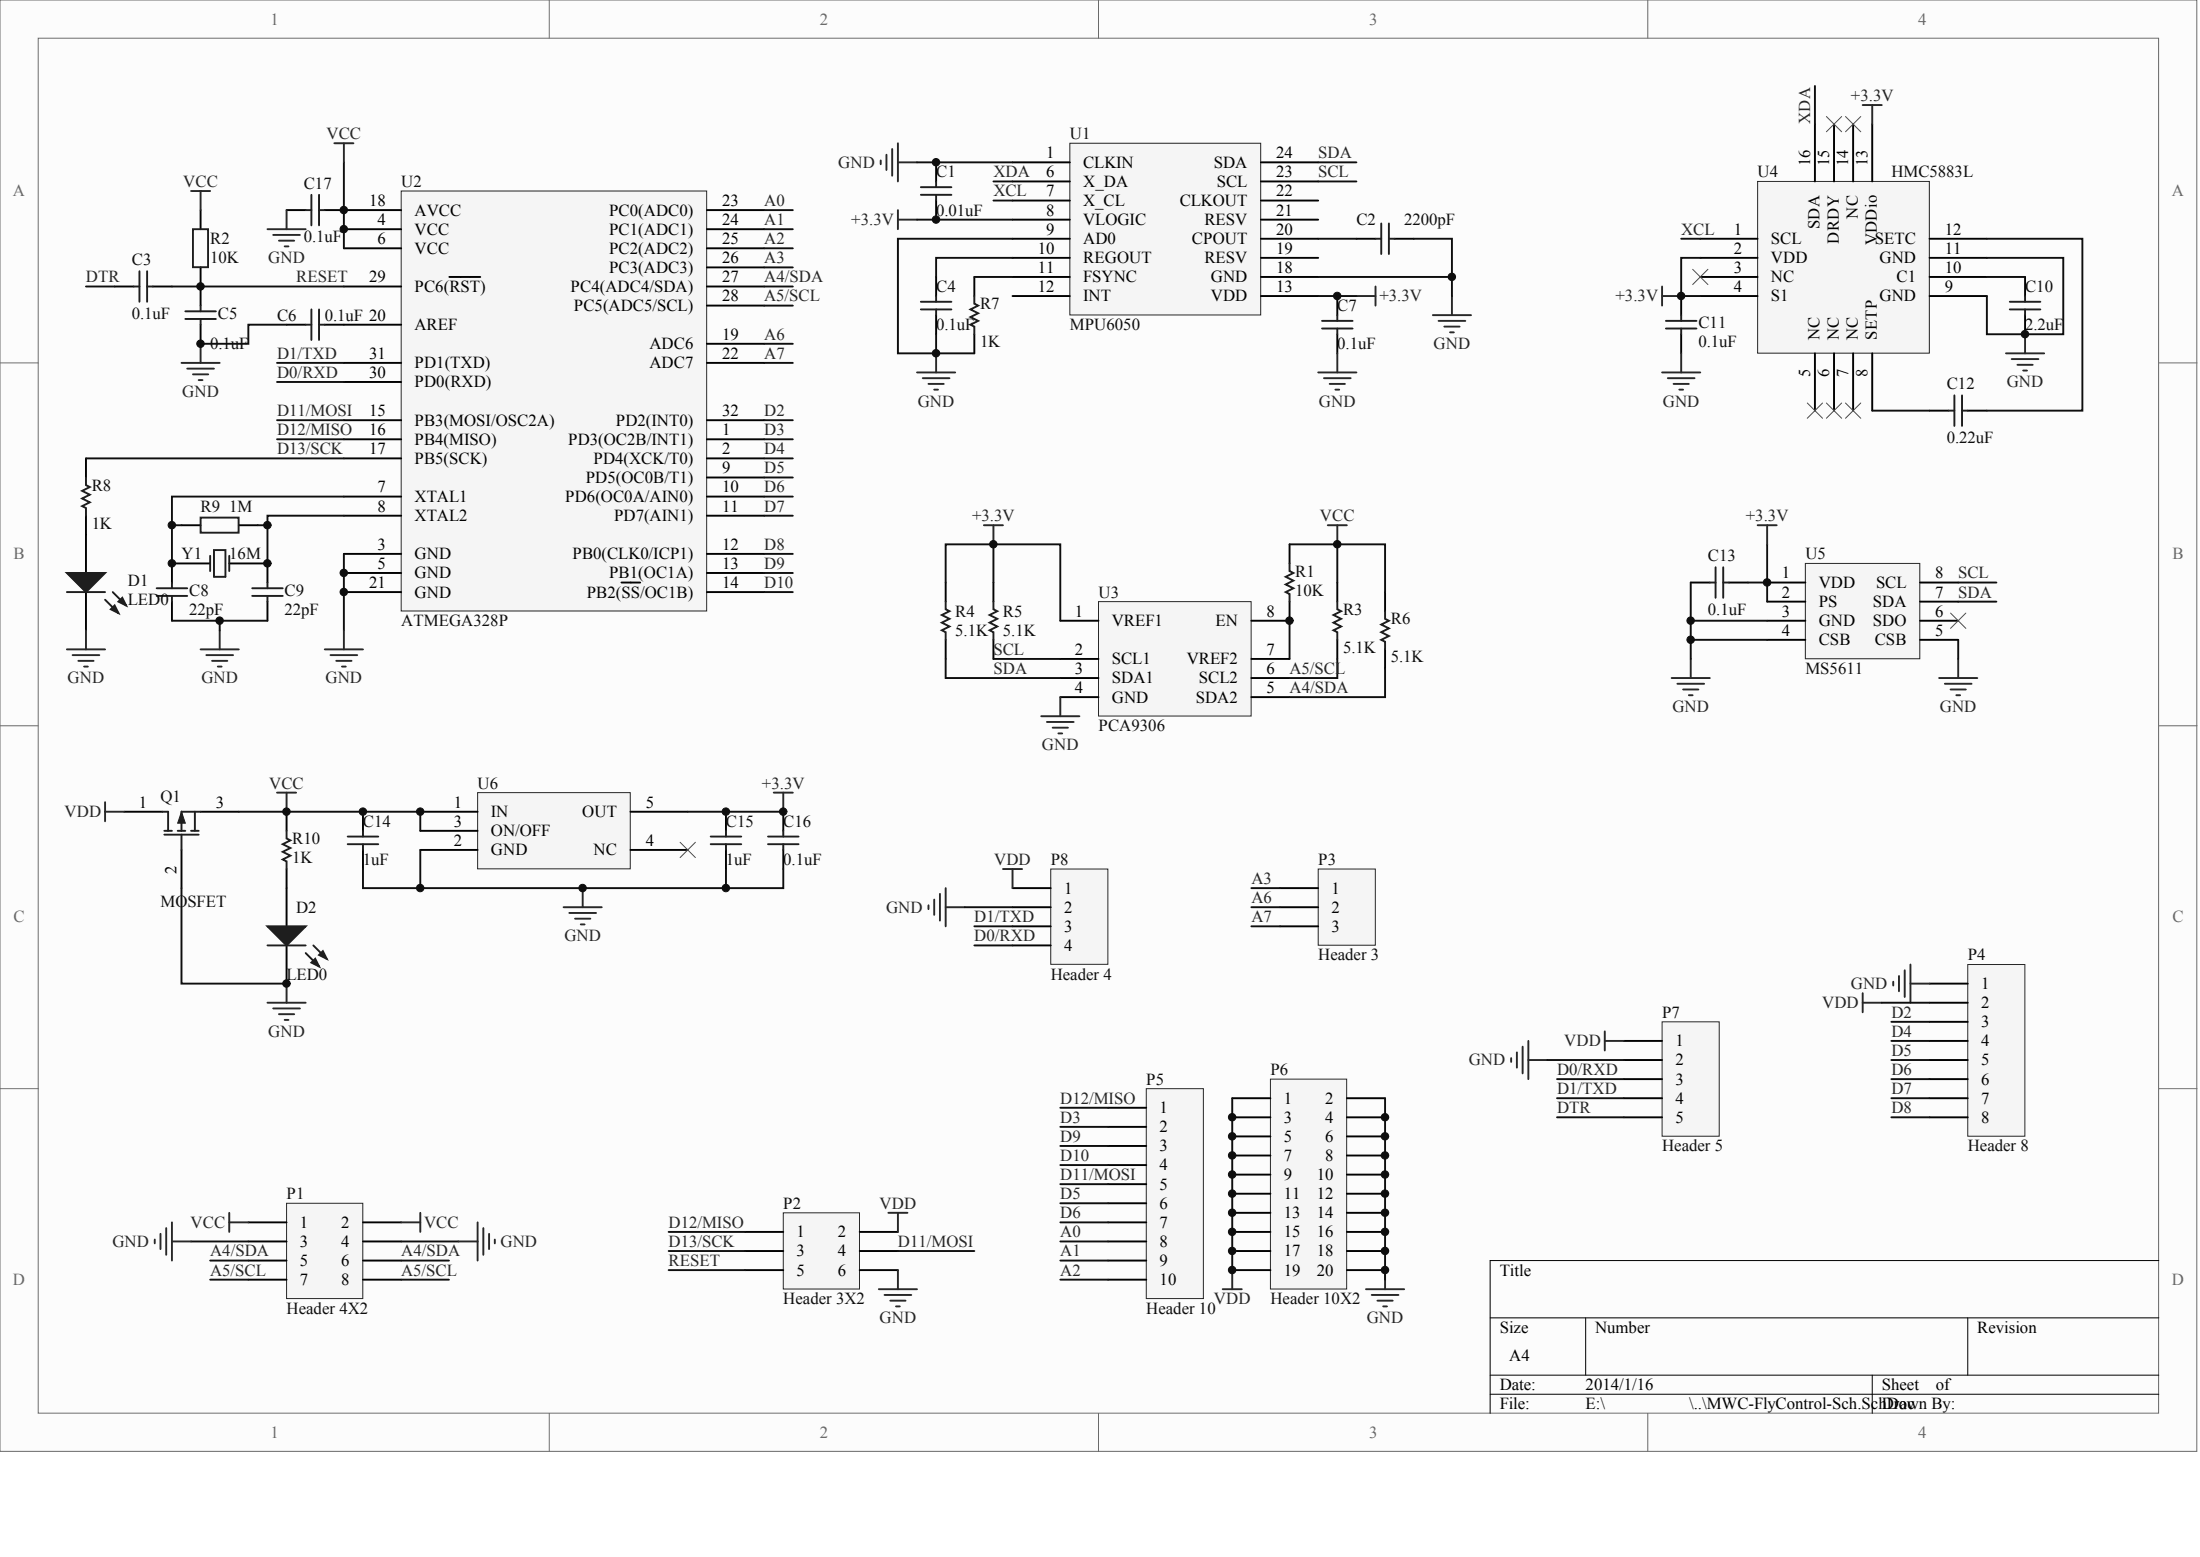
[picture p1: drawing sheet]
<svg xmlns="http://www.w3.org/2000/svg" width="840mm" height="594mm" viewBox="0 0 840 594" stroke-linecap="round" stroke-linejoin="round" font-family="sans-serif">
<g fill="#fcfcfc" stroke="#6a6a6a" stroke-width=".38">
<path d="M0 0h838.4v553.8h-838.4z"/>
<path d="M14.6 14.6h809.2v524.6h-809.2z"/>
</g>
<path d="M209.6 0v14.6M419.2 0v14.6M628.9 0v14.6M0 138.5h14.6M823.9 138.5h14.6M0 276.9h14.6M823.9 276.9h14.6M0 415.4h14.6M823.9 415.4h14.6M209.6 539.3v14.5M419.2 539.3v14.5M628.9 539.3v14.5" fill="none" stroke="#6a6a6a" stroke-width=".38"/>
<path d="M823.9 481h-255.2v58.3M568.7 502.8h255.2M605.2 502.8v21.9M751 502.8v21.9M568.7 524.7h255.2M568.7 532h255.2M714.5 524.7v14.6" fill="none" stroke="#000" stroke-width=".38"/>
<path d="M153.1 72.9h116.6v160.2h-116.6z" fill="#f5f5f5" stroke="#262626" stroke-width=".38"/>
<g fill="none" stroke="#000" stroke-width=".73">
<path d="M76.6 80.2v7.3M131.2 80.2h21.9M131.2 87.5h21.9M131.2 94.7h21.9M269.8 80.2h21.8M269.8 87.5h21.8M269.8 94.7h21.8M43.7 109.3h7.3M58.3 109.3h7.3M76.6 102v14.6M131.2 109.3h21.9M171.5 105.7h11.8"/>
<path d="M269.8 109.3h21.8M269.8 102h21.8M269.8 116.6h21.8M76.6 123.9v7.3M109.4 123.9h7.3M123.9 123.9h29.2M131.2 138.5h21.9M269.8 131.2h21.8M269.8 138.5h21.8M131.2 145.8h21.9M32.8 174.9v7.3M131.2 167.6h21.9"/>
<path d="M131.2 174.9h21.9M131.2 160.3h21.9M269.8 167.6h21.8M269.8 174.9h21.8M269.8 160.3h21.8M32.8 196.8v21.8M131.2 196.8h21.9M131.2 189.5h21.9M269.8 196.8h21.8M269.8 189.5h21.8M269.8 182.2h21.8M69.3 200.4h7.3"/>
<path d="M80.2 215h-14.6v7.3M87.5 215h14.6v7.3M91.1 200.4h7.3M131.2 211.3h21.9M131.2 218.6h21.9M269.8 211.3h21.8M269.8 218.6h21.8M32.8 225.9v14.6M65.6 229.6v7.2M102.1 229.6v7.2M131.2 225.9h21.9M237.2 222.3h7.1"/>
<path d="M269.8 225.9h21.8"/>
</g>
<g fill="none" stroke="#1c1c1c" stroke-width=".73">
<path d="M73.6 87.5h5.8v14.5h-5.8zM51 109.3h2.2M53.2 103.5v11.6M56.1 103.5v11.6M56.1 109.3h2.2M70.7 118.8h11.7M76.6 116.6v2.2M118.8 118.1v11.6M121.8 118.1v11.6M70.7 121.7h11.7M76.6 121.7v2.2M116.7 123.9h2.1"/>
<path d="M121.8 123.9h2.1M32.8 182.2v2.9l1.5 .7-2.9 1.5 2.9 1.4-2.9 1.5 2.9 1.5-2.9 1.4 1.4 .7v3M76.6 197.5h14.5v5.7h-14.5zM80.2 212.1v5.8M81.7 209.9h4.3v10.2h-4.3zM87.5 212.1v5.8M25.5 225.9h14.6M40.1 228.8l5.1 5.1M43 225.9l5.1 5.1M59.8 227.4h11.7M59.8 224.5h11.7M65.6 222.3v2.2"/>
<path d="M65.6 227.4v2.2M96.2 227.4h11.7M96.2 224.5h11.7M102.1 222.3v2.2M102.1 227.4v2.2"/>
</g>
<path d="M131.2 61.9v32.8M32.8 109.3h10.9M65.6 109.3h65.6M32.8 174.9h98.4M131.2 189.5h-65.6v25.5M131.2 196.8h-29.1v18.2M65.6 200.4h3.7M98.4 200.4h3.7M131.2 211.3v29.2M65.6 236.8h36.5M83.8 236.8v3.7" fill="none" stroke="#0e0e0e" stroke-width=".73"/>
<g fill="none" stroke="#262626" stroke-width=".73">
<path d="M127.6 54.7h7.3M131.2 54.7v7.2M72.9 72.9h7.3M76.6 72.9v7.3M69.3 138.5h14.5M76.6 131.2v7.3M71.5 140.7h10.2M73.6 142.8h5.9M75.8 145h1.5M25.5 247.8h14.6M27.7 250h10.2M29.9 252.1h5.8"/>
<path d="M32.1 254.3h1.4M32.8 240.5v7.3M76.6 247.8h14.5M78.7 250h10.3M80.9 252.1h5.9M83.1 254.3h1.5M83.8 240.5v7.3M123.9 247.8h14.6M126.1 250h10.2M128.3 252.1h5.9M130.5 254.3h1.5M131.2 240.5v7.3"/>
</g>
<g fill="#1c1c1c" stroke="#1c1c1c" stroke-width=".73">
<path d="M25.5 218.6h14.6l-7.3 7.3z"/>
<path d="M42.3 232.5l1.4-1.5 1.5 2.9z"/>
<path d="M45.2 229.6l1.5-1.5 1.4 2.9z"/>
</g>
<path d="M408.3 54.7h72.8v65.5h-72.8z" fill="#f5f5f5" stroke="#262626" stroke-width=".38"/>
<g fill="none" stroke="#000" stroke-width=".73">
<path d="M357.3 61.9v7.3M357.3 76.5v7.3M386.4 61.9h21.9M386.4 69.2h21.9M386.4 76.5h21.9M481.2 61.9h21.9M481.2 69.2h21.9M481.2 76.5h21.9M386.4 83.8h21.9M386.4 91.1h21.9M386.4 98.4h21.9M481.2 83.8h21.9"/>
<path d="M481.2 91.1h21.9M481.2 98.4h21.9M517.7 91.1h7.3M532.2 91.1h7.3M357.3 105.7v7.3M371.8 105.7v7.3M386.4 105.7h21.9M386.4 113h21.9M481.2 105.7h21.9M481.2 113h21.9M510.4 113v7.2M357.3 120.2v7.3"/>
<path d="M371.8 127.5v7.3M510.4 127.5v7.3"/>
</g>
<g fill="none" stroke="#1c1c1c" stroke-width=".73">
<path d="M351.4 71.4h11.7M351.4 74.3h11.7M357.3 69.2v2.2M357.3 74.3v2.2M525 91.1h2.1M527.1 85.3v11.6M530.1 85.3v11.6M530.1 91.1h2.1M351.4 115.1h11.7M351.4 118.1h11.7M357.3 113v2.1M357.3 118.1v2.1"/>
<path d="M371.8 113v2.9l1.5 .7-2.9 1.5 2.9 1.4-2.9 1.5 2.9 1.4-2.9 1.5 1.4 .7v2.9M504.5 122.4h11.7M504.5 125.3h11.7M510.4 120.2v2.2M510.4 125.3v2.2"/>
</g>
<g fill="none" stroke="#262626" stroke-width=".73">
<path d="M338.3 59v5.9M340.5 56.8v10.2M342.7 54.7v14.5M336.1 61.2v1.5M342.7 61.9h7.3M342.7 80.2v7.3M342.7 83.8h7.3M517.7 113h7.3M525 109.3v7.3M554.1 113v7.2M357.3 134.8v7.3M510.4 134.8v7.3"/>
<path d="M546.8 120.2h14.6M549 122.4h10.2M551.2 124.6h5.8M553.4 126.8h1.4M350 142.1h14.6M352.2 144.3h10.2M354.3 146.5h5.9M356.5 148.7h1.5M503.1 142.1h14.6M505.3 144.3h10.2M507.5 146.5h5.8M509.6 148.7h1.5"/>
</g>
<g fill="none" stroke="#0e0e0e" stroke-width=".73">
<path d="M350 61.9h36.4M379.1 69.2h7.3M379.1 76.5h7.3M503.1 61.9h14.6M503.1 69.2h14.6M350 83.8h36.4M386.4 98.4h-29.1v7.3M386.4 91.1h-43.7v43.7h29.1M503.1 91.1h14.6M539.5 91.1h14.6v14.6M371.8 105.7h14.6M503.1 105.7h51v7.3"/>
<path d="M503.1 113h14.6M357.3 127.5v7.3"/>
</g>
<path d="M670.8 69.2h65.5v65.5h-65.5z" fill="#f5f5f5" stroke="#262626" stroke-width=".38"/>
<g fill="none" stroke="#000" stroke-width=".73">
<path d="M692.6 47.4v21.8M699.9 47.4v21.8M707.2 47.4v21.8M714.5 47.4v21.8M648.9 91.1h21.9M648.9 98.4h21.9M736.4 91.1h21.9M736.4 98.4h21.9M641.6 113v7.2M648.9 105.7h21.9M648.9 113h21.9M736.4 105.7h21.9"/>
<path d="M736.4 113h21.9M772.8 105.7v7.3M641.6 127.5v7.3M692.6 134.8v21.9M699.9 134.8v21.9M707.2 134.8v21.9M714.5 134.8v21.9M772.8 120.2v7.3M736.4 156.7h7.3M751 156.7h7.3"/>
</g>
<g fill="none" stroke="#262626" stroke-width=".73">
<path d="M710.9 40.1h7.3M714.5 40.1v7.3M634.3 109.3v7.3M634.3 113h7.3M641.6 134.8v7.3M765.6 134.8h14.5M767.7 137h10.3M769.9 139.2h5.9M772.8 127.5v7.3M634.3 142.1h14.6M636.5 144.3h10.2M638.7 146.5h5.8"/>
<path d="M640.9 148.7h1.4M772.1 141.4h1.5"/>
</g>
<path d="M692.6 32.8v14.6M641.6 91.1h7.3M648.9 98.4h-7.3v14.6h7.3M758.3 98.4h29.1v29.1h-29.1v-14.5M758.3 91.1h36.4v65.6h-36.4M758.3 105.7h14.5M714.5 156.7h21.9" fill="none" stroke="#0e0e0e" stroke-width=".73"/>
<path d="M767 115.1h11.7M767 118.1h11.7M772.8 113v2.1M772.8 118.1v2.1M635.8 125.3h11.6M635.8 122.4h11.6M641.6 120.2v2.2M641.6 125.3v2.2M743.7 156.7h2.2M745.9 150.9v11.6M748.8 150.9v11.6M748.8 156.7h2.2" fill="none" stroke="#1c1c1c" stroke-width=".73"/>
<path d="M697 44.5l5.9 5.8M702.9 44.5l-5.9 5.8M704.3 44.5l5.8 5.8M710.1 44.5l-5.8 5.8M646 102.8l5.8 5.8M651.8 102.8l-5.8 5.8M689.7 153.8l5.9 5.8M695.6 153.8l-5.9 5.8M697 153.8l5.9 5.8M702.9 153.8l-5.9 5.8M704.3 153.8l5.8 5.8M710.1 153.8l-5.8 5.8" fill="none" stroke="#4c4c4c" stroke-width=".38"/>
<path d="M182.3 302.4h58.2v29.1h-58.2z" fill="#f5f5f5" stroke="#262626" stroke-width=".38"/>
<g fill="none" stroke="#000" stroke-width=".73">
<path d="M109.4 80.2h7.3M123.9 80.2h7.3M109.4 309.7v7.3M138.5 309.7v7.3M160.4 309.7h21.9M160.4 317h21.9M240.6 309.7h21.9M277.1 309.7v7.3M298.9 309.7v7.3M109.4 331.6v21.8M138.5 324.3v7.3M160.4 324.3h21.9"/>
<path d="M240.6 324.3h21.9M277.1 324.3v7.3M298.9 324.3v7.3M109.4 360.7v14.6"/>
</g>
<g fill="none" stroke="#1c1c1c" stroke-width=".73">
<path d="M118.8 74.3v11.7M121.8 74.3v11.7M116.7 80.2h2.1M121.8 80.2h2.1M109.4 317v2.9l1.4 .7-2.9 1.5 2.9 1.5-2.9 1.4 2.9 1.5-2.9 1.4 1.5 .8v2.9M132.7 319.2h11.7M138.5 317v2.2M271.2 319.2h11.7M277.1 317v2.2M293.1 319.2h11.7M298.9 317v2.2M132.7 322.1h11.7"/>
<path d="M138.5 322.1v2.2M271.2 322.1h11.7M277.1 322.1v2.2M293.1 322.1h11.7M298.9 322.1v2.2M102.1 360.7h14.6M116.7 363.6l5.1 5.1M119.6 360.7l5.1 5.1"/>
</g>
<g fill="none" stroke="#262626" stroke-width=".73">
<path d="M105.7 302.4h7.3M109.4 302.4v7.3M295.3 302.4h7.3M298.9 302.4v7.3M222.4 338.9v7.3M215.1 346.2h14.6M217.3 348.3h10.2M219.5 350.5h5.8M221.6 352.7h1.5M109.4 375.3v7.3M102.1 382.6h14.6M104.3 384.8h10.2"/>
<path d="M106.4 387h5.9M108.6 389.2h1.5"/>
</g>
<path d="M259.6 321.4l5.8 5.8M265.4 321.4l-5.8 5.8" fill="none" stroke="#4c4c4c" stroke-width=".38"/>
<path d="M262.5 309.7h36.4M160.4 324.3v14.6h-21.9v-7.3M277.1 331.6v7.3M298.9 331.6v7.3h-138.5" fill="none" stroke="#0e0e0e" stroke-width=".73"/>
<g fill="#1c1c1c" stroke="#1c1c1c" stroke-width=".73">
<path d="M102.1 353.4h14.6l-7.3 7.3z"/>
<path d="M118.8 367.3l1.5-1.5 1.5 2.9z"/>
<path d="M121.8 364.4l1.4-1.5 1.5 2.9z"/>
</g>
<path d="M689 215h43.7v36.3h-43.7z" fill="#f5f5f5" stroke="#262626" stroke-width=".38"/>
<g fill="none" stroke="#000" stroke-width=".73">
<path d="M645.3 222.3h7.2M659.8 222.3h7.3M674.4 222.3h14.6M674.4 229.6h14.6M674.4 236.8h14.6M732.7 222.3h14.6M732.7 229.6h14.6M732.7 236.8h14.6M674.4 244.1h14.6M732.7 244.1h14.6M47.4 309.7h14.6M76.6 309.7h14.5"/>
<path d="M69.3 324.3v14.6"/>
</g>
<path d="M674.4 207.7v21.9M645.3 222.3v29.1M645.3 236.8h29.1M667.1 222.3h7.3M747.3 222.3h14.6M747.3 229.6h14.6M645.3 244.1h29.1M747.3 244.1v7.3M91.1 309.7h69.3v7.3M69.3 338.9v36.4h40.1" fill="none" stroke="#0e0e0e" stroke-width=".73"/>
<g fill="none" stroke="#262626" stroke-width=".73">
<path d="M670.8 200.4h7.3M674.4 200.4v7.3M638 258.7h14.5M645.3 251.4v7.3M740 258.7h14.6M747.3 251.4v7.3M640.2 260.9h10.2M642.3 263.1h5.9M644.5 265.3h1.5M742.2 260.9h10.2M744.4 263.1h5.8M746.6 265.3h1.5"/>
<path d="M40.1 306.1v7.3M40.1 309.7h7.3"/>
</g>
<path d="M654.7 216.4v11.7M657.7 216.4v11.7M652.5 222.3h2.2M657.7 222.3h2.1M62 309.7h2.2v7.3M62.7 318.5h13.1M62.7 317h2.9M67.8 317h2.9M69.3 318.5v5.8M72.9 317h2.9M74.4 309.7v7.3M76.6 309.7h-7.3v7.3" fill="none" stroke="#1c1c1c" stroke-width=".73"/>
<path d="M744.4 233.9l5.8 5.9M750.2 233.9l-5.8 5.9" fill="none" stroke="#4c4c4c" stroke-width=".38"/>
<path d="M69.3 309.7l1.4 4.4h-2.9z" fill="#1c1c1c" stroke="#1c1c1c" stroke-width=".38"/>
<path d="M419.2 229.6h58.3v43.6h-58.3z" fill="#f5f5f5" stroke="#262626" stroke-width=".38"/>
<g fill="none" stroke="#000" stroke-width=".73">
<path d="M492.1 207.7v7.3M360.9 222.3v7.3M379.1 222.3v7.3M404.7 236.8h14.5M492.1 229.6v7.2h-14.5M510.4 222.3v7.3M528.6 225.9v7.3M360.9 244.1v7.3M379.1 244.1v7.3M404.7 251.4h14.5M404.7 258.7h14.5M477.6 251.4h14.5"/>
<path d="M477.6 258.7h14.5M510.4 244.1v7.3M528.6 247.8v7.3M404.7 266h14.5M477.6 266h14.5"/>
</g>
<path d="M492.1 215v2.9l1.5 .7-2.9 1.5 2.9 1.4-2.9 1.5 2.9 1.5-2.9 1.4 1.4 .7v3M360.9 229.6v2.9l1.5 .7-3 1.5 3 1.4-3 1.5 3 1.4-3 1.5 1.5 .7v2.9M379.1 229.6v2.9l1.5 .7-2.9 1.5 2.9 1.4-2.9 1.5 2.9 1.4-2.9 1.5 1.4 .7v2.9M510.4 229.6v2.9l1.4 .7-2.9 1.5 2.9 1.4-2.9 1.5 2.9 1.4-2.9 1.5 1.5 .7v2.9M528.6 233.2v2.9l1.5 .7-3 1.5 3 1.5-3 1.4 3 1.5-3 1.4 1.5 .8v2.9" fill="none" stroke="#1c1c1c" stroke-width=".73"/>
<path d="M379.1 207.7v14.6M492.1 207.7h36.5v18.2M510.4 207.7v14.6M360.9 222.3v-14.6h43.8v29.1M492.1 236.8v14.6M360.9 251.4v7.3h43.8M379.1 251.4h25.6M510.4 251.4v7.3h-18.3M528.6 255.1v10.9h-36.5" fill="none" stroke="#0e0e0e" stroke-width=".73"/>
<path d="M375.5 200.4h7.3M379.1 200.4v7.3M506.7 200.4h7.3M510.4 200.4v7.3M397.4 273.3h14.5M399.5 275.5h10.3M401.7 277.7h5.9M403.9 279.8h1.5M404.7 266v7.3" fill="none" stroke="#262626" stroke-width=".73"/>
<path d="M298.9 462.8h29.1v29h-29.1z" fill="#f5f5f5" stroke="#262626" stroke-width=".38"/>
<path d="M284.4 470h14.5M284.4 477.3h14.5M328.1 470h14.6M328.1 477.3h14.6M284.4 484.6h14.5M328.1 484.6h14.6" fill="none" stroke="#000" stroke-width=".73"/>
<path d="M109.4 123.9h-14.6v7.3h-18.2M105.7 160.3h25.5M105.7 167.6h25.5M255.2 470h29.2M255.2 477.3h29.2M342.7 477.3h29.1M255.2 484.6h29.2" fill="none" stroke="#0e0e0e" stroke-width=".73"/>
<path d="M339 462.8h7.3M342.7 462.8v7.2M335.4 491.9h14.6M337.6 494.1h10.2M339.8 496.3h5.8M341.9 498.5h1.5M342.7 484.6v7.3" fill="none" stroke="#262626" stroke-width=".73"/>
<path d="M751 368h21.8v65.5h-21.8z" fill="#f5f5f5" stroke="#262626" stroke-width=".38"/>
<path d="M736.4 375.3h14.6M736.4 382.6h14.6M736.4 389.9h14.6M736.4 397.2h14.6M736.4 404.5h14.6M736.4 411.7h14.6M736.4 419h14.6M736.4 426.3h14.6" fill="none" stroke="#000" stroke-width=".73"/>
<path d="M437.5 415.4h21.8v80.1h-21.8z" fill="#f5f5f5" stroke="#262626" stroke-width=".38"/>
<path d="M422.9 422.7h14.6M422.9 430h14.6M422.9 437.2h14.6M422.9 444.5h14.6M422.9 451.8h14.6M422.9 459.1h14.6M422.9 466.4h14.6M422.9 473.7h14.6M422.9 481h14.6M422.9 488.3h14.6" fill="none" stroke="#000" stroke-width=".73"/>
<path d="M484.9 411.7h29v80.1h-29z" fill="#f5f5f5" stroke="#262626" stroke-width=".38"/>
<g fill="none" stroke="#000" stroke-width=".73">
<path d="M470.3 419h14.6M514 419h14.6M470.3 426.3h14.6M470.3 433.6h14.6M514 426.3h14.6M514 433.6h14.6M470.3 440.9h14.6M470.3 448.2h14.6M470.3 455.5h14.6M514 440.9h14.6M514 448.2h14.6M514 455.5h14.6"/>
<path d="M470.3 462.8h14.6M470.3 470h14.6M470.3 477.3h14.6M514 462.8h14.6M514 470h14.6M514 477.3h14.6M470.3 484.6h14.6M514 484.6h14.6"/>
</g>
<g fill="none" stroke="#262626" stroke-width=".73">
<path d="M710.9 378.9v7.3M722.5 374.6v1.4M724.7 372.4v5.8M726.9 370.2v10.2M729.1 368v14.6M729.1 375.3h7.3M710.9 382.6h7.3M466.6 491.9h7.3M470.3 484.6v7.3M521.3 491.9h14.6M523.5 494.1h10.2M525.7 496.3h5.8"/>
<path d="M527.9 498.5h1.4M528.6 484.6v7.3"/>
</g>
<g fill="none" stroke="#0e0e0e" stroke-width=".73">
<path d="M291.6 80.2h11M291.6 87.5h11M291.6 94.7h11M291.6 131.2h11M291.6 138.5h11M291.6 160.3h11M291.6 167.6h11M291.6 174.9h11M291.6 182.2h11M291.6 189.5h11M291.6 196.8h11M291.6 211.3h11"/>
<path d="M291.6 218.6h11M291.6 225.9h11M718.2 382.6h18.2M721.8 389.9h14.6M721.8 397.2h14.6M470.3 419v65.6M528.6 419v69.3M721.8 404.5h14.6M721.8 411.7h14.6M721.8 419h14.6M404.7 422.7h18.2M404.7 430h18.2"/>
<path d="M404.7 437.2h18.2M721.8 426.3h14.6M404.7 444.5h18.2M404.7 451.8h18.2M404.7 459.1h18.2M404.7 466.4h18.2M404.7 473.7h18.2M404.7 481h18.2M404.7 488.3h18.2"/>
</g>
<path d="M503.1 331.6h21.8v29.1h-21.8z" fill="#f5f5f5" stroke="#262626" stroke-width=".38"/>
<path d="M488.5 338.9h14.6M488.5 346.2h14.6M488.5 353.4h14.6" fill="none" stroke="#000" stroke-width=".73"/>
<path d="M477.6 338.9h10.9M477.6 346.2h10.9M477.6 353.4h10.9" fill="none" stroke="#0e0e0e" stroke-width=".73"/>
<path d="M109.4 459.1h29.1v36.4h-29.1z" fill="#f5f5f5" stroke="#262626" stroke-width=".38"/>
<path d="M94.8 466.4h14.6M94.8 473.7h14.6M138.5 466.4h14.6M138.5 473.7h14.6M94.8 481h14.6M94.8 488.3h14.6M138.5 481h14.6M138.5 488.3h14.6" fill="none" stroke="#000" stroke-width=".73"/>
<path d="M401 331.6h21.8v36.3h-21.8z" fill="#f5f5f5" stroke="#262626" stroke-width=".38"/>
<path d="M386.4 338.9h14.6M386.4 346.2h14.6M386.4 353.4h14.6M386.4 360.7h14.6" fill="none" stroke="#000" stroke-width=".73"/>
<path d="M360.9 338.9v14.5M382.8 331.6h7.3M386.4 331.6v7.3M354.3 345.4v1.5M356.5 343.2v5.9M358.7 341.1v10.2M360.9 346.2h7.3" fill="none" stroke="#262626" stroke-width=".73"/>
<path d="M291.6 102h11M291.6 109.3h11M291.6 116.6h11M105.7 138.5h25.5M105.7 145.8h25.5M368.2 346.2h18.2M371.8 353.4h14.6M371.8 360.7h14.6" fill="none" stroke="#0e0e0e" stroke-width=".73"/>
<path d="M634.3 389.9h21.8v43.6h-21.8z" fill="#f5f5f5" stroke="#262626" stroke-width=".38"/>
<path d="M619.7 397.2h14.6M619.7 404.5h14.6M619.7 411.7h14.6M619.7 419h14.6M619.7 426.3h14.6" fill="none" stroke="#000" stroke-width=".73"/>
<g fill="none" stroke="#262626" stroke-width=".73">
<path d="M102.1 87.5h14.6M104.3 89.6h10.2M106.4 91.8h5.9M108.6 94h1.5M109.4 80.2v7.3M581.1 399.4v10.2M583.3 397.2v14.5M612.4 393.5v7.3M612.4 397.2h7.3M576.7 403.7v1.5M578.9 401.5v5.9M583.3 404.5h7.3"/>
<path d="M59.1 473v1.4M61.2 470.8v5.8M63.4 468.6v10.2M65.6 466.4v14.6M65.6 473.7h7.3M87.5 462.8v7.2M87.5 466.4h7.3M153.1 466.4h7.3M160.4 462.8v7.2M175 473.7h7.3M182.3 466.4v14.6M184.5 468.6v10.2"/>
<path d="M186.7 470.8v5.8M188.8 473v1.4"/>
</g>
<path d="M590.6 404.5h29.1M594.2 411.7h25.5M594.2 419h25.5M594.2 426.3h25.5M72.9 473.7h21.9M153.1 473.7h21.9M80.2 481h14.6M80.2 488.3h14.6M153.1 481h18.2M153.1 488.3h18.2" fill="none" stroke="#0e0e0e" stroke-width=".73"/>
<g fill="#0e0e0e" stroke="#0e0e0e" stroke-width=".38">
<circle cx="65.6" cy="214.9" r="1.42"/>
<circle cx="65.6" cy="200.4" r="1.42"/>
<circle cx="76.5" cy="131.1" r="1.42"/>
<circle cx="76.5" cy="109.3" r="1.42"/>
<circle cx="83.8" cy="236.8" r="1.42"/>
<circle cx="102" cy="214.9" r="1.42"/>
<circle cx="102" cy="200.4" r="1.42"/>
<circle cx="109.3" cy="375.3" r="1.42"/>
<circle cx="109.3" cy="309.7" r="1.42"/>
<circle cx="131.2" cy="225.9" r="1.42"/>
<circle cx="131.2" cy="218.6" r="1.42"/>
<circle cx="131.2" cy="87.4" r="1.42"/>
<circle cx="131.2" cy="80.1" r="1.42"/>
<circle cx="138.5" cy="309.7" r="1.42"/>
<circle cx="160.4" cy="338.8" r="1.42"/>
<circle cx="160.4" cy="309.7" r="1.42"/>
<circle cx="222.3" cy="338.8" r="1.42"/>
<circle cx="277" cy="338.8" r="1.42"/>
<circle cx="277" cy="309.7" r="1.42"/>
<circle cx="298.9" cy="309.7" r="1.42"/>
<circle cx="357.2" cy="134.8" r="1.42"/>
<circle cx="357.2" cy="83.8" r="1.42"/>
<circle cx="357.2" cy="61.9" r="1.42"/>
<circle cx="379.1" cy="207.7" r="1.42"/>
<circle cx="470.2" cy="484.6" r="1.42"/>
<circle cx="470.2" cy="477.3" r="1.42"/>
<circle cx="470.2" cy="470" r="1.42"/>
<circle cx="470.2" cy="462.7" r="1.42"/>
<circle cx="470.2" cy="455.4" r="1.42"/>
<circle cx="470.2" cy="448.1" r="1.42"/>
<circle cx="470.2" cy="440.9" r="1.42"/>
<circle cx="470.2" cy="433.6" r="1.42"/>
<circle cx="470.2" cy="426.3" r="1.42"/>
<circle cx="492.1" cy="236.8" r="1.42"/>
<circle cx="510.3" cy="207.7" r="1.42"/>
<circle cx="510.3" cy="112.9" r="1.42"/>
<circle cx="528.6" cy="484.6" r="1.42"/>
<circle cx="528.6" cy="477.3" r="1.42"/>
<circle cx="528.6" cy="470" r="1.42"/>
<circle cx="528.6" cy="462.7" r="1.42"/>
<circle cx="528.6" cy="455.4" r="1.42"/>
<circle cx="528.6" cy="448.1" r="1.42"/>
<circle cx="528.6" cy="440.9" r="1.42"/>
<circle cx="528.6" cy="433.6" r="1.42"/>
<circle cx="528.6" cy="426.3" r="1.42"/>
<circle cx="554.1" cy="105.6" r="1.42"/>
<circle cx="641.6" cy="112.9" r="1.42"/>
<circle cx="645.2" cy="244.1" r="1.42"/>
<circle cx="645.2" cy="236.8" r="1.42"/>
<circle cx="674.4" cy="222.2" r="1.42"/>
<circle cx="772.8" cy="127.5" r="1.42"/>
</g>
<g font-size="6.4" fill="#696969">
<text x="103.2" y="9.4">1</text>
<text x="312.9" y="9.4">2</text>
<text x="522.5" y="9.4">3</text>
<text x="732.1" y="9.4">4</text>
<text x="5" y="74.9">A</text>
<text x="828.8" y="74.9">A</text>
<text x="5.2" y="213.4">B</text>
<text x="829.1" y="213.4">B</text>
<text x="5.2" y="351.9">C</text>
<text x="829.1" y="351.9">C</text>
<text x="5" y="490.3">D</text>
<text x="828.8" y="490.3">D</text>
<text x="103.2" y="548.6">1</text>
<text x="312.9" y="548.6">2</text>
<text x="522.5" y="548.6">3</text>
<text x="732.1" y="548.6">4</text>
</g>
<g font-size="6.4" fill="#262626">
<text x="706.4" y="38.5">+3.3V</text>
<text x="124.6" y="53.1">VCC</text>
<text x="319.9" y="64">GND</text>
<text x="503.1" y="60.4">SDA</text>
<text x="69.9" y="71.3">VCC</text>
<text x="379.1" y="67.7">XDA</text>
<text x="503.1" y="67.7">SCL</text>
<text x="379.1" y="74.9">XCL</text>
<text x="291.6" y="78.6">A0</text>
<text x="291.6" y="85.9">A1</text>
<text x="324.9" y="85.9">+3.3V</text>
<text x="641.6" y="89.5">XCL</text>
<text x="291.6" y="93.2">A2</text>
<text x="102.4" y="100.5">GND</text>
<text x="291.6" y="100.5">A3</text>
<text x="32.8" y="107.7">DTR</text>
<text x="113" y="107.7">RESET</text>
<text x="291.6" y="107.7">A4/SDA</text>
<text x="291.6" y="115">A5/SCL</text>
<text x="526.4" y="115">+3.3V</text>
<text x="616.5" y="115">+3.3V</text>
<text x="291.6" y="129.6">A6</text>
<text x="105.7" y="136.9">D1/TXD</text>
<text x="291.6" y="136.9">A7</text>
<text x="547.1" y="133.2">GND</text>
<text x="105.7" y="144.2">D0/RXD</text>
<text x="765.9" y="147.8">GND</text>
<text x="69.6" y="151.5">GND</text>
<text x="350.3" y="155.1">GND</text>
<text x="503.4" y="155.1">GND</text>
<text x="634.6" y="155.1">GND</text>
<text x="105.7" y="158.8">D11/MOSI</text>
<text x="291.6" y="158.8">D2</text>
<text x="105.7" y="166">D12/MISO</text>
<text x="291.6" y="166">D3</text>
<text x="105.7" y="173.3">D13/SCK</text>
<text x="291.6" y="173.3">D4</text>
<text x="291.6" y="180.6">D5</text>
<text x="291.6" y="187.9">D6</text>
<text x="291.6" y="195.2">D7</text>
<text x="371" y="198.8">+3.3V</text>
<text x="503.7" y="198.8">VCC</text>
<text x="666.3" y="198.8">+3.3V</text>
<text x="291.6" y="209.8">D8</text>
<text x="291.6" y="217.1">D9</text>
<text x="747.3" y="220.7">SCL</text>
<text x="291.6" y="224.3">D10</text>
<text x="747.3" y="228">SDA</text>
<text x="379.1" y="249.8">SCL</text>
<text x="379.1" y="257.1">SDA</text>
<text x="492.1" y="257.1">A5/SCL</text>
<text x="25.8" y="260.8">GND</text>
<text x="76.8" y="260.8">GND</text>
<text x="124.2" y="260.8">GND</text>
<text x="492.1" y="264.4">A4/SDA</text>
<text x="638.3" y="271.7">GND</text>
<text x="740.3" y="271.7">GND</text>
<text x="397.7" y="286.3">GND</text>
<text x="102.7" y="300.9">VCC</text>
<text x="290.8" y="300.9">+3.3V</text>
<text x="24.6" y="311.8">VDD</text>
<text x="379.4" y="330">VDD</text>
<text x="477.6" y="337.3">A3</text>
<text x="477.6" y="344.6">A6</text>
<text x="338.2" y="348.2">GND</text>
<text x="371.8" y="351.9">D1/TXD</text>
<text x="477.6" y="351.9">A7</text>
<text x="215.4" y="359.2">GND</text>
<text x="371.8" y="359.2">D0/RXD</text>
<text x="706.4" y="377.4">GND</text>
<text x="695.4" y="384.7">VDD</text>
<text x="721.8" y="388.3">D2</text>
<text x="102.4" y="395.6">GND</text>
<text x="721.8" y="395.6">D4</text>
<text x="597" y="399.2">VDD</text>
<text x="560.5" y="406.5">GND</text>
<text x="721.8" y="402.9">D5</text>
<text x="594.2" y="410.2">D0/RXD</text>
<text x="721.8" y="410.2">D6</text>
<text x="594.2" y="417.5">D1/TXD</text>
<text x="721.8" y="417.5">D7</text>
<text x="404.7" y="421.1">D12/MISO</text>
<text x="594.2" y="424.7">DTR</text>
<text x="721.8" y="424.7">D8</text>
<text x="404.7" y="428.4">D3</text>
<text x="404.7" y="435.7">D9</text>
<text x="404.7" y="443">D10</text>
<text x="404.7" y="450.2">D11/MOSI</text>
<text x="335.7" y="461.2">VDD</text>
<text x="404.7" y="457.5">D5</text>
<text x="404.7" y="464.8">D6</text>
<text x="72.8" y="468.5">VCC</text>
<text x="161.9" y="468.5">VCC</text>
<text x="255.2" y="468.5">D12/MISO</text>
<text x="404.7" y="472.1">A0</text>
<text x="42.9" y="475.8">GND</text>
<text x="80.2" y="479.4">A4/SDA</text>
<text x="153.1" y="479.4">A4/SDA</text>
<text x="191" y="475.8">GND</text>
<text x="255.2" y="475.8">D13/SCK</text>
<text x="342.7" y="475.8">D11/MOSI</text>
<text x="404.7" y="479.4">A1</text>
<text x="255.2" y="483">RESET</text>
<text x="80.2" y="486.7">A5/SCL</text>
<text x="153.1" y="486.7">A5/SCL</text>
<text x="404.7" y="486.7">A2</text>
<text x="463.3" y="497.6">VDD</text>
<text x="335.7" y="504.9">GND</text>
<text x="521.6" y="504.9">GND</text>
</g>
<g font-size="6.4" fill="#0e0e0e">
<text x="408.3" y="53.1">U1</text>
<text x="153.1" y="71.3">U2</text>
<text x="357.3" y="67.7">C1</text>
<text x="670.8" y="67.7">U4</text>
<text x="721.8" y="67.7">HMC5883L</text>
<text x="115.9" y="72">C17</text>
<text x="357.3" y="82.2">0.01uF</text>
<text x="517.7" y="85.9">C2</text>
<text x="535.9" y="85.9">2200pF</text>
<text x="80.2" y="93.2">R2</text>
<text x="115.9" y="92.4">0.1uF</text>
<text x="50.3" y="101.2">C3</text>
<text x="80.2" y="100.5">10K</text>
<text x="357.3" y="111.4">C4</text>
<text x="772.8" y="111.4">C10</text>
<text x="374" y="117.9">R7</text>
<text x="510.4" y="118.7">C7</text>
<text x="50.3" y="121.6">0.1uF</text>
<text x="83.1" y="121.6">C5</text>
<text x="105.7" y="122.3">C6</text>
<text x="123.9" y="122.3">0.1uF 20</text>
<text x="357.3" y="126">0.1uF</text>
<text x="408.3" y="126">MPU6050</text>
<text x="648.2" y="125.2">C11</text>
<text x="772.8" y="126">2.2uF</text>
<text x="80.2" y="133.2">0.1uF</text>
<text x="374" y="132.5">1K</text>
<text x="510.4" y="133.2">0.1uF</text>
<text x="648.2" y="132.5">0.1uF</text>
<text x="743" y="148.6">C12</text>
<text x="743" y="169">0.22uF</text>
<text x="35" y="187.2">R8</text>
<text x="76.6" y="195.2">R9</text>
<text x="87.5" y="195.2">1M</text>
<text x="35" y="201.7">1K</text>
<text x="69.3" y="213.4">Y1</text>
<text x="87.5" y="213.4">16M</text>
<text x="651.8" y="214.1">C13</text>
<text x="689" y="213.4">U5</text>
<text x="494.3" y="220">R1</text>
<text x="48.8" y="223.6">D1</text>
<text x="72.2" y="227.3">C8</text>
<text x="108.6" y="227.3">C9</text>
<text x="419.2" y="228">U3</text>
<text x="494.3" y="227.3">10K</text>
<text x="48.8" y="230.9">LED0</text>
<text x="72.2" y="234.5">22pF</text>
<text x="108.6" y="234.5">22pF</text>
<text x="153.1" y="238.9">ATMEGA328P</text>
<text x="364.6" y="235.3">R4</text>
<text x="382.8" y="235.3">R5</text>
<text x="512.6" y="234.5">R3</text>
<text x="530.8" y="238.2">R6</text>
<text x="651.8" y="234.5">0.1uF</text>
<text x="364.6" y="242.6">5.1K</text>
<text x="382.8" y="242.6">5.1K</text>
<text x="512.6" y="249.1">5.1K</text>
<text x="530.8" y="252.8">5.1K</text>
<text x="689" y="257.1">MS5611</text>
<text x="419.2" y="279">PCA9306</text>
<text x="61.2" y="306">Q1</text>
<text x="182.3" y="300.9">U6</text>
<text x="138.5" y="315.4">C14</text>
<text x="277.1" y="315.4">C15</text>
<text x="298.9" y="315.4">C16</text>
<text x="111.6" y="322">R10</text>
<text x="111.6" y="329.3">1K</text>
<text x="138.5" y="330">1uF</text>
<text x="277.1" y="330">1uF</text>
<text x="298.9" y="330">0.1uF</text>
<text x="401" y="330">P8</text>
<text x="503.1" y="330">P3</text>
<text x="61.2" y="346">MOSFET</text>
<text x="113" y="348.2">D2</text>
<text x="503.1" y="366.4">Header 3</text>
<text x="751" y="366.4">P4</text>
<text x="109.4" y="373.7">LED0</text>
<text x="401" y="373.7">Header 4</text>
<text x="634.3" y="388.3">P7</text>
<text x="437.5" y="413.8">P5</text>
<text x="484.9" y="410.2">P6</text>
<text x="634.3" y="439.3">Header 5</text>
<text x="751" y="439.3">Header 8</text>
<text x="109.4" y="457.5">P1</text>
<text x="298.9" y="461.2">P2</text>
<text x="298.9" y="497.6">Header 3X2</text>
<text x="484.9" y="497.6">Header 10X2</text>
<text x="109.4" y="501.3">Header 4X2</text>
<text x="437.5" y="501.3">Header 10</text>
</g>
<g font-size="6.4">
<text x="399.3" y="60.4">1</text>
<text x="413.4" y="64">CLKIN</text>
<text x="463.2" y="64">SDA</text>
<text x="487" y="60.4">24</text>
<text x="399.3" y="67.7">6</text>
<text x="413.4" y="71.3">X_DA</text>
<text x="464.4" y="71.3">SCL</text>
<text x="487" y="67.7">23</text>
<text x="399.3" y="74.9">7</text>
<text x="487" y="74.9">22</text>
<text x="140.9" y="78.6">18</text>
<text x="158.2" y="82.2">AVCC</text>
<text x="232.4" y="82.2">PC0(ADC0)</text>
<text x="275.6" y="78.6">23</text>
<text x="399.3" y="82.2">8</text>
<text x="413.4" y="78.6">X_CL</text>
<text x="450.2" y="78.6">CLKOUT</text>
<text x="487" y="82.2">21</text>
<text x="144.1" y="85.9">4</text>
<text x="158.2" y="89.5">VCC</text>
<text x="232.4" y="89.5">PC1(ADC1)</text>
<text x="275.6" y="85.9">24</text>
<text x="399.3" y="89.5">9</text>
<text x="413.4" y="85.9">VLOGIC</text>
<text x="459.6" y="85.9">RESV</text>
<text x="487" y="89.5">20</text>
<text x="661.7" y="89.5">1</text>
<text x="742.2" y="89.5">12</text>
<text x="144.1" y="93.2">6</text>
<text x="275.6" y="93.2">25</text>
<text x="413.4" y="93.2">AD0</text>
<text x="454.9" y="93.2">CPOUT</text>
<text x="675.9" y="93.2">SCL</text>
<text x="715.5" y="93.2">SETC</text>
<text x="158.2" y="96.8">VCC</text>
<text x="232.4" y="96.8">PC2(ADC2)</text>
<text x="275.6" y="100.5">26</text>
<text x="396" y="96.8">10</text>
<text x="413.4" y="100.5">REGOUT</text>
<text x="459.6" y="100.5">RESV</text>
<text x="487" y="96.8">19</text>
<text x="661.7" y="96.8">2</text>
<text x="675.9" y="100.5">VDD</text>
<text x="717.3" y="100.5">GND</text>
<text x="742.2" y="96.8">11</text>
<text x="140.9" y="107.7">29</text>
<text x="232.4" y="104.1">PC3(ADC3)</text>
<text x="275.6" y="107.7">27</text>
<text x="396" y="104.1">11</text>
<text x="413.4" y="107.7">FSYNC</text>
<text x="462.1" y="107.7">GND</text>
<text x="487" y="104.1">18</text>
<text x="661.7" y="104.1">3</text>
<text x="675.9" y="107.7">NC</text>
<text x="723.8" y="107.7">C1</text>
<text x="742.2" y="104.1">10</text>
<text x="158.2" y="111.4">PC6(RST)</text>
<text x="217.8" y="111.4">PC4(ADC4/SDA)</text>
<text x="396" y="111.4">12</text>
<text x="487" y="111.4">13</text>
<text x="661.7" y="111.4">4</text>
<text x="742.2" y="111.4">9</text>
<text x="219" y="118.7">PC5(ADC5/SCL)</text>
<text x="275.6" y="115">28</text>
<text x="413.4" y="115">INT</text>
<text x="462.1" y="115">VDD</text>
<text x="675.9" y="115">S1</text>
<text x="717.3" y="115">GND</text>
<text x="158.2" y="126">AREF</text>
<text x="275.6" y="129.6">19</text>
<text x="140.9" y="136.9">31</text>
<text x="247.8" y="133.2">ADC6</text>
<text x="275.6" y="136.9">22</text>
<text x="158.2" y="140.5">PD1(TXD)</text>
<text x="247.8" y="140.5">ADC7</text>
<text x="140.9" y="144.2">30</text>
<text x="158.2" y="147.8">PD0(RXD)</text>
<text x="140.9" y="158.8">15</text>
<text x="275.6" y="158.8">32</text>
<text x="140.9" y="166">16</text>
<text x="158.2" y="162.4">PB3(MOSI/OSC2A)</text>
<text x="235.1" y="162.4">PD2(INT0)</text>
<text x="275.6" y="166">1</text>
<text x="140.9" y="173.3">17</text>
<text x="158.2" y="169.7">PB4(MISO)</text>
<text x="216.8" y="169.7">PD3(OC2B/INT1)</text>
<text x="275.6" y="173.3">2</text>
<text x="158.2" y="177">PB5(SCK)</text>
<text x="226.5" y="177">PD4(XCK/T0)</text>
<text x="223.5" y="184.3">PD5(OC0B/T1)</text>
<text x="275.6" y="180.6">9</text>
<text x="144.1" y="187.9">7</text>
<text x="158.2" y="191.5">XTAL1</text>
<text x="215.7" y="191.5">PD6(OC0A/AIN0)</text>
<text x="275.6" y="187.9">10</text>
<text x="144.1" y="195.2">8</text>
<text x="275.6" y="195.2">11</text>
<text x="158.2" y="198.8">XTAL2</text>
<text x="234.3" y="198.8">PD7(AIN1)</text>
<text x="144.1" y="209.8">3</text>
<text x="275.6" y="209.8">12</text>
<text x="158.2" y="213.4">GND</text>
<text x="218.5" y="213.4">PB0(CLK0/ICP1)</text>
<text x="144.1" y="217.1">5</text>
<text x="158.2" y="220.7">GND</text>
<text x="232.4" y="220.7">PB1(OC1A)</text>
<text x="275.6" y="217.1">13</text>
<text x="680" y="220.7">1</text>
<text x="738.6" y="220.7">8</text>
<text x="140.9" y="224.3">21</text>
<text x="158.2" y="228">GND</text>
<text x="223.9" y="228">PB2(SS/OC1B)</text>
<text x="275.6" y="224.3">14</text>
<text x="680" y="228">2</text>
<text x="694.1" y="224.3">VDD</text>
<text x="716" y="224.3">SCL</text>
<text x="738.6" y="228">7</text>
<text x="694.1" y="231.6">PS</text>
<text x="714.7" y="231.6">SDA</text>
<text x="410.2" y="235.3">1</text>
<text x="424.3" y="238.9">VREF1</text>
<text x="463.9" y="238.9">EN</text>
<text x="483.4" y="235.3">8</text>
<text x="680" y="235.3">3</text>
<text x="694.1" y="238.9">GND</text>
<text x="714.7" y="238.9">SDO</text>
<text x="738.6" y="235.3">6</text>
<text x="680" y="242.6">4</text>
<text x="738.6" y="242.6">5</text>
<text x="410.2" y="249.8">2</text>
<text x="483.4" y="249.8">7</text>
<text x="694.1" y="246.2">CSB</text>
<text x="715.5" y="246.2">CSB</text>
<text x="410.2" y="257.1">3</text>
<text x="424.3" y="253.5">SCL1</text>
<text x="452.9" y="253.5">VREF2</text>
<text x="483.4" y="257.1">6</text>
<text x="424.3" y="260.8">SDA1</text>
<text x="457.6" y="260.8">SCL2</text>
<text x="410.2" y="264.4">4</text>
<text x="424.3" y="268.1">GND</text>
<text x="456.3" y="268.1">SDA2</text>
<text x="483.4" y="264.4">5</text>
<text x="52.9" y="308.1">1</text>
<text x="82.4" y="308.1">3</text>
<text x="173.2" y="308.1">1</text>
<text x="187.4" y="311.8">IN</text>
<text x="222.2" y="311.8">OUT</text>
<text x="246.4" y="308.1">5</text>
<text x="173.2" y="315.4">3</text>
<text x="173.2" y="322.7">2</text>
<text x="187.4" y="319.1">ON/OFF</text>
<text x="246.4" y="322.7">4</text>
<text x="187.4" y="326.4">GND</text>
<text x="226.5" y="326.4">NC</text>
<text x="406.1" y="340.9">1</text>
<text x="508.2" y="340.9">1</text>
<text x="406.1" y="348.2">2</text>
<text x="508.2" y="348.2">2</text>
<text x="406.1" y="355.5">3</text>
<text x="508.2" y="355.5">3</text>
<text x="406.1" y="362.8">4</text>
<text x="756.1" y="377.4">1</text>
<text x="756.1" y="384.7">2</text>
<text x="756.1" y="391.9">3</text>
<text x="639.4" y="399.2">1</text>
<text x="756.1" y="399.2">4</text>
<text x="639.4" y="406.5">2</text>
<text x="756.1" y="406.5">5</text>
<text x="639.4" y="413.8">3</text>
<text x="756.1" y="413.8">6</text>
<text x="442.6" y="424.7">1</text>
<text x="490" y="421.1">1</text>
<text x="505.7" y="421.1">2</text>
<text x="639.4" y="421.1">4</text>
<text x="756.1" y="421.1">7</text>
<text x="490" y="428.4">3</text>
<text x="505.7" y="428.4">4</text>
<text x="639.4" y="428.4">5</text>
<text x="756.1" y="428.4">8</text>
<text x="442.6" y="432">2</text>
<text x="490" y="435.7">5</text>
<text x="505.7" y="435.7">6</text>
<text x="442.6" y="439.3">3</text>
<text x="490" y="443">7</text>
<text x="505.7" y="443">8</text>
<text x="442.6" y="446.6">4</text>
<text x="442.6" y="453.9">5</text>
<text x="490" y="450.2">9</text>
<text x="502.5" y="450.2">10</text>
<text x="442.6" y="461.2">6</text>
<text x="490" y="457.5">11</text>
<text x="502.5" y="457.5">12</text>
<text x="490" y="464.8">13</text>
<text x="502.5" y="464.8">14</text>
<text x="114.5" y="468.5">1</text>
<text x="130.2" y="468.5">2</text>
<text x="304" y="472.1">1</text>
<text x="319.8" y="472.1">2</text>
<text x="442.6" y="468.5">7</text>
<text x="490" y="472.1">15</text>
<text x="502.5" y="472.1">16</text>
<text x="114.5" y="475.8">3</text>
<text x="130.2" y="475.8">4</text>
<text x="304" y="479.4">3</text>
<text x="319.8" y="479.4">4</text>
<text x="442.6" y="475.8">8</text>
<text x="490" y="479.4">17</text>
<text x="502.5" y="479.4">18</text>
<text x="114.5" y="483">5</text>
<text x="130.2" y="483">6</text>
<text x="442.6" y="483">9</text>
<text x="114.5" y="490.3">7</text>
<text x="130.2" y="490.3">8</text>
<text x="304" y="486.7">5</text>
<text x="319.8" y="486.7">6</text>
<text x="442.6" y="490.3">10</text>
<text x="490" y="486.7">19</text>
<text x="502.5" y="486.7">20</text>
<text x="572.3" y="486.7">Title</text>
<text x="572.3" y="508.5">Size</text>
<text x="608.8" y="508.5">Number</text>
<text x="754.6" y="508.5">Revision</text>
<text x="576" y="519.5">A4</text>
<text x="572.3" y="530.4">Date:</text>
<text x="605.2" y="530.4">2014/1/16</text>
<text x="718.2" y="530.4">Sheet</text>
<text x="738.8" y="530.4">of</text>
<text x="572.3" y="537.7">File:</text>
<text x="605.2" y="537.7">E:\</text>
<text x="644.7" y="537.7">\..\MWC-FlyControl-Sch.SchDoc</text>
<text x="718.2" y="537.7">Drawn By:</text>
</g>
<text font-size="6.3" fill="#262626" x="690.8" y="47.4" transform="rotate(-90 690.8 47.4)">XDA</text>
<g font-size="6.3">
<text x="690.8" y="63.4" transform="rotate(-90 690.8 63.4)">16</text>
<text x="698.1" y="63.4" transform="rotate(-90 698.1 63.4)">15</text>
<text x="705.4" y="63.4" transform="rotate(-90 705.4 63.4)">14</text>
<text x="712.7" y="63.4" transform="rotate(-90 712.7 63.4)">13</text>
<text x="709" y="83.4" transform="rotate(-90 709 83.4)">NC</text>
<text x="694.4" y="87.5" transform="rotate(-90 694.4 87.5)">SDA</text>
<text x="701.7" y="92.9" transform="rotate(-90 701.7 92.9)">DRDY</text>
<text x="716.3" y="93.6" transform="rotate(-90 716.3 93.6)">VDDio</text>
<text x="694.4" y="129.7" transform="rotate(-90 694.4 129.7)">NC</text>
<text x="701.7" y="129.7" transform="rotate(-90 701.7 129.7)">NC</text>
<text x="709" y="129.7" transform="rotate(-90 709 129.7)">NC</text>
<text x="716.3" y="129.7" transform="rotate(-90 716.3 129.7)">SETP</text>
<text x="690.8" y="143.9" transform="rotate(-90 690.8 143.9)">5</text>
<text x="698.1" y="143.9" transform="rotate(-90 698.1 143.9)">6</text>
<text x="705.4" y="143.9" transform="rotate(-90 705.4 143.9)">7</text>
<text x="712.7" y="143.9" transform="rotate(-90 712.7 143.9)">8</text>
<text x="67.4" y="333.4" transform="rotate(-90 67.4 333.4)">2</text>
</g>
</svg>
